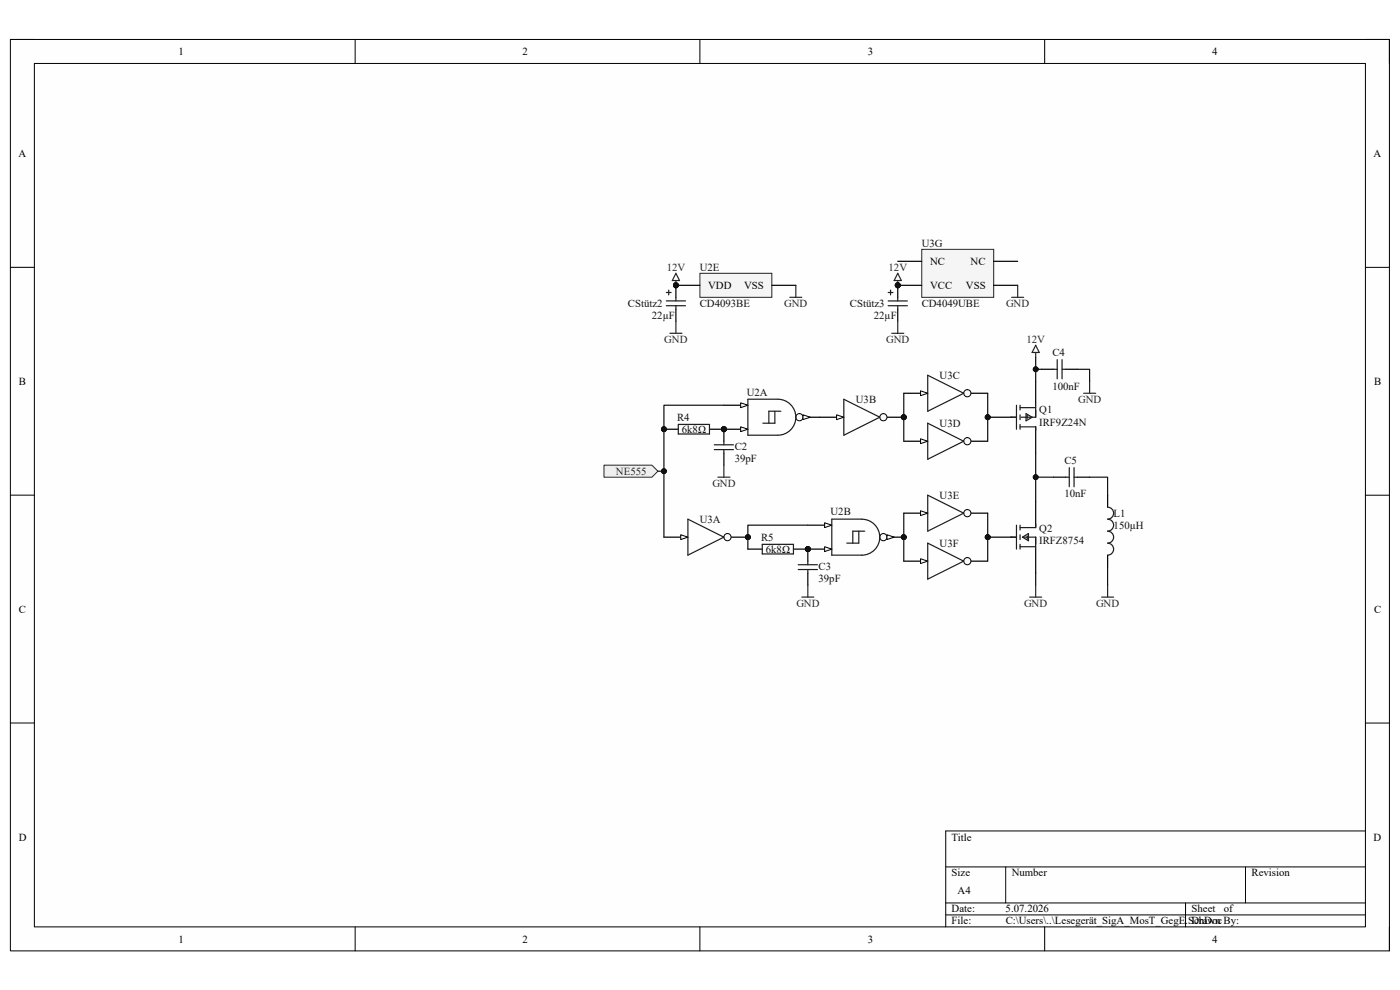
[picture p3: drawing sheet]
<svg xmlns="http://www.w3.org/2000/svg" width="297mm" height="210mm" viewBox="0 0 297 210" stroke-linecap="round" stroke-linejoin="round" font-family="sans-serif">
<path d="M2.2 8.4h292.6v193.3h-292.6z" fill-rule="evenodd" fill="#fefefe"/>
<path d="M2.2 8.4h292.6v193.3h-292.6z" fill="none" stroke="#000" stroke-width=".21"/>
<path d="M7.3 13.5h282.4v183.1h-282.4z" fill-rule="evenodd" fill="#fefefe"/>
<g fill="none" stroke="#000" stroke-width=".21">
<path d="M2.2 8.4h5.1M7.3 13.5h282.4v183.1h-282.4zM75.3 8.4v5.1M148.5 8.4v5.1M221.6 8.4v5.1M289.7 8.4h5.1v5.1M2.2 56.7h5.1M289.7 56.7h5.1M2.2 105h5.1M289.7 105.1h5.1M2.2 153.4h5.1M289.7 153.4h5.1"/>
<path d="M289.7 176.3h-89.1v20.3M75.3 196.6v5.1M148.5 196.6v5.1M200.6 183.9h89.1M200.6 191.5h89.1M200.6 194.1h89.1M213.4 183.9v7.6M221.6 196.6v5.1M251.5 191.5v5.1M264.2 183.9v7.6M294.8 196.6v5.1"/>
</g>
<circle cx="153.6" cy="91.1" r=".51" fill="#0e0e0e"/>
<circle cx="153.6" cy="91.1" r=".51" fill="none" stroke="#0e0e0e" stroke-width=".21"/>
<path d="M153.6 86h5.1" fill="none" stroke="#000" stroke-width=".25"/>
<path d="M157.1 85.5l1.6 .5-1.6 .5z" fill="#fbfbfb"/>
<path d="M157.1 85.5l1.6 .5-1.6 .5z" fill="none" stroke="#000" stroke-width=".21"/>
<path d="M153.6 91.1h5.1" fill="none" stroke="#000" stroke-width=".25"/>
<path d="M157.1 90.5l1.6 .6-1.6 .5z" fill="#fbfbfb"/>
<path d="M157.1 90.5l1.6 .6-1.6 .5z" fill="none" stroke="#000" stroke-width=".21"/>
<circle cx="153.6" cy="91.1" r=".51" fill="#0e0e0e"/>
<circle cx="153.6" cy="91.1" r=".51" fill="none" stroke="#0e0e0e" stroke-width=".21"/>
<path d="M168.8 88.5h5.1" fill="none" stroke="#000" stroke-width=".25"/>
<circle cx="169.6" cy="88.5" r=".76" fill="#fbfbfb"/>
<circle cx="169.6" cy="88.5" r=".76" fill="none" stroke="#000" stroke-width=".21"/>
<path d="M170.4 88l1.5 .5-1.5 .5z" fill="#fbfbfb"/>
<path d="M170.4 88l1.5 .5-1.5 .5z" fill="none" stroke="#000" stroke-width=".21"/>
<path d="M158.7 84.7h6.3a3.8 3.8 0 0 1 3.8 3.8 3.8 3.8 0 0 1-3.8 3.8h-6.3zM164.4 87.2v2.6h-2.6M165.7 87.2h-2.6v2.6" fill="none" stroke="#1c1c1c" stroke-width=".25"/>
<circle cx="143.4" cy="60.5" r=".51" fill="#0e0e0e"/>
<circle cx="143.4" cy="60.5" r=".51" fill="none" stroke="#0e0e0e" stroke-width=".21"/>
<path d="M148.5 58h15.2v5.1h-15.2z" fill-rule="evenodd" fill="#f5f5f5"/>
<path d="M148.5 58h15.2v5.1h-15.2z" fill="none" stroke="#262626" stroke-width=".21"/>
<path d="M143.4 60.5h5.1M163.7 60.5h5.1" fill="none" stroke="#000" stroke-width=".25"/>
<circle cx="143.4" cy="60.5" r=".51" fill="#0e0e0e"/>
<circle cx="143.4" cy="60.5" r=".51" fill="none" stroke="#0e0e0e" stroke-width=".21"/>
<circle cx="140.9" cy="91.1" r=".51" fill="#0e0e0e"/>
<circle cx="140.9" cy="91.1" r=".51" fill="none" stroke="#0e0e0e" stroke-width=".21"/>
<circle cx="153.6" cy="91.1" r=".51" fill="#0e0e0e"/>
<circle cx="153.6" cy="91.1" r=".51" fill="none" stroke="#0e0e0e" stroke-width=".21"/>
<path d="M140.9 91.1h3" fill="none" stroke="#000" stroke-width=".25"/>
<circle cx="140.9" cy="91.1" r=".51" fill="#0e0e0e"/>
<circle cx="140.9" cy="91.1" r=".51" fill="none" stroke="#0e0e0e" stroke-width=".21"/>
<path d="M150.5 91.1h3.1" fill="none" stroke="#000" stroke-width=".25"/>
<circle cx="153.6" cy="91.1" r=".51" fill="#0e0e0e"/>
<circle cx="153.6" cy="91.1" r=".51" fill="none" stroke="#0e0e0e" stroke-width=".21"/>
<path d="M143.9 90h6.6v2.1h-6.6z" fill="none" stroke="#1c1c1c" stroke-width=".25"/>
<circle cx="153.6" cy="91.1" r=".51" fill="#0e0e0e"/>
<circle cx="153.6" cy="91.1" r=".51" fill="none" stroke="#0e0e0e" stroke-width=".21"/>
<path d="M153.6 91.1v2.5" fill="none" stroke="#000" stroke-width=".25"/>
<circle cx="153.6" cy="91.1" r=".51" fill="#0e0e0e"/>
<circle cx="153.6" cy="91.1" r=".51" fill="none" stroke="#0e0e0e" stroke-width=".21"/>
<path d="M153.6 96.1v2.6" fill="none" stroke="#000" stroke-width=".25"/>
<path d="M151.5 95.4h4.1M151.5 94.4h4.1M153.6 93.6v.8M153.6 95.4v.7" fill="none" stroke="#1c1c1c" stroke-width=".25"/>
<path d="M153.6 98.7v2.5M152.3 101.2h2.5" fill="none" stroke="#262626" stroke-width=".25"/>
<circle cx="171.4" cy="116.5" r=".51" fill="#0e0e0e"/>
<circle cx="171.4" cy="116.5" r=".51" fill="none" stroke="#0e0e0e" stroke-width=".21"/>
<path d="M158.7 116.5h3M168.3 116.5h3.1" fill="none" stroke="#000" stroke-width=".25"/>
<circle cx="171.4" cy="116.5" r=".51" fill="#0e0e0e"/>
<circle cx="171.4" cy="116.5" r=".51" fill="none" stroke="#0e0e0e" stroke-width=".21"/>
<path d="M161.7 115.5h6.6v2h-6.6z" fill="none" stroke="#1c1c1c" stroke-width=".25"/>
<circle cx="171.4" cy="116.5" r=".51" fill="#0e0e0e"/>
<circle cx="171.4" cy="116.5" r=".51" fill="none" stroke="#0e0e0e" stroke-width=".21"/>
<path d="M171.4 116.5v2.5" fill="none" stroke="#000" stroke-width=".25"/>
<circle cx="171.4" cy="116.5" r=".51" fill="#0e0e0e"/>
<circle cx="171.4" cy="116.5" r=".51" fill="none" stroke="#0e0e0e" stroke-width=".21"/>
<path d="M204.4 83.4h5.1M171.4 121.6v2.5" fill="none" stroke="#000" stroke-width=".25"/>
<path d="M169.3 119.8h4.1M171.4 119v.8M169.3 120.8h4.1M171.4 120.8v.8" fill="none" stroke="#1c1c1c" stroke-width=".25"/>
<path d="M170.1 126.7h2.6M171.4 124.1v2.6" fill="none" stroke="#262626" stroke-width=".25"/>
<circle cx="205.2" cy="83.4" r=".76" fill="#fbfbfb"/>
<circle cx="205.2" cy="83.4" r=".76" fill="none" stroke="#000" stroke-width=".21"/>
<path d="M191.7 83.4h5.1" fill="none" stroke="#000" stroke-width=".25"/>
<path d="M195.3 82.9l1.5 .5-1.5 .5z" fill="#fbfbfb"/>
<path d="M195.3 82.9l1.5 .5-1.5 .5z" fill="none" stroke="#000" stroke-width=".21"/>
<path d="M196.8 79.6l7.6 3.8-7.6 3.8z" fill="none" stroke="#1c1c1c" stroke-width=".25"/>
<path d="M191.7 119h5.1" fill="none" stroke="#000" stroke-width=".25"/>
<path d="M195.3 118.5l1.5 .5-1.5 .5z" fill="#fbfbfb"/>
<path d="M195.3 118.5l1.5 .5-1.5 .5z" fill="none" stroke="#000" stroke-width=".21"/>
<path d="M204.4 119h5.1" fill="none" stroke="#000" stroke-width=".25"/>
<circle cx="205.2" cy="119" r=".76" fill="#fbfbfb"/>
<circle cx="205.2" cy="119" r=".76" fill="none" stroke="#000" stroke-width=".21"/>
<path d="M196.8 115.2l7.6 3.8-7.6 3.9z" fill="none" stroke="#1c1c1c" stroke-width=".25"/>
<circle cx="190.5" cy="60.5" r=".51" fill="#0e0e0e"/>
<circle cx="190.5" cy="60.5" r=".51" fill="none" stroke="#0e0e0e" stroke-width=".21"/>
<path d="M195.5 52.9h15.3v10.2h-15.3z" fill-rule="evenodd" fill="#f5f5f5"/>
<path d="M195.5 52.9h15.3v10.2h-15.3z" fill="none" stroke="#262626" stroke-width=".21"/>
<path d="M190.5 60.5h5" fill="none" stroke="#000" stroke-width=".25"/>
<circle cx="190.5" cy="60.5" r=".51" fill="#0e0e0e"/>
<circle cx="190.5" cy="60.5" r=".51" fill="none" stroke="#0e0e0e" stroke-width=".21"/>
<path d="M190.5 55.4h5M210.8 55.4h5.1M210.8 60.5h5.1" fill="none" stroke="#000" stroke-width=".25"/>
<path d="M143.4 58l.8 1.5h-1.6zM143.4 59.5v1" fill="none" stroke="#262626" stroke-width=".25"/>
<circle cx="143.4" cy="60.5" r=".51" fill="#0e0e0e"/>
<circle cx="143.4" cy="60.5" r=".51" fill="none" stroke="#0e0e0e" stroke-width=".21"/>
<path d="M190.5 58l.7 1.5h-1.5zM190.5 59.5v1M167.6 63.1h2.5M168.8 60.5v2.6" fill="none" stroke="#262626" stroke-width=".25"/>
<circle cx="190.5" cy="60.5" r=".51" fill="#0e0e0e"/>
<circle cx="190.5" cy="60.5" r=".51" fill="none" stroke="#0e0e0e" stroke-width=".21"/>
<path d="M214.6 63.1h2.6M215.9 60.5v2.6" fill="none" stroke="#262626" stroke-width=".25"/>
<circle cx="209.5" cy="113.9" r=".51" fill="#0e0e0e"/>
<circle cx="209.5" cy="113.9" r=".51" fill="none" stroke="#0e0e0e" stroke-width=".21"/>
<path d="M209.5 114h5.1" fill="none" stroke="#000" stroke-width=".25"/>
<circle cx="209.5" cy="113.9" r=".51" fill="#0e0e0e"/>
<circle cx="209.5" cy="113.9" r=".51" fill="none" stroke="#0e0e0e" stroke-width=".21"/>
<path d="M219.7 106.3v5.1M219.7 116.5v5.1" fill="none" stroke="#000" stroke-width=".25"/>
<path d="M214.4 114h1.2M215.6 111.4v5.1M216.4 111.4v1M216.4 113.4v1.1M216.4 115.5v1M216.4 116h3.3M216.9 114l1.3-.8v1.5zM217.2 114h2.5v2.5M217.9 113.7v.8M219.7 111.2v.7h-3.3" fill="none" stroke="#1c1c1c" stroke-width=".25"/>
<circle cx="209.5" cy="88.5" r=".51" fill="#0e0e0e"/>
<circle cx="209.5" cy="88.5" r=".51" fill="none" stroke="#0e0e0e" stroke-width=".21"/>
<path d="M209.5 88.5h5.1" fill="none" stroke="#000" stroke-width=".25"/>
<circle cx="209.5" cy="88.5" r=".51" fill="#0e0e0e"/>
<circle cx="209.5" cy="88.5" r=".51" fill="none" stroke="#0e0e0e" stroke-width=".21"/>
<path d="M219.7 80.9v5.1M219.7 91.1v5M235 105.1v2.5M235 117.8v2.5" fill="none" stroke="#000" stroke-width=".25"/>
<path d="M214.4 88.5h1.2M215.6 86v5.1M216.4 86v1M216.4 88v1M216.4 90v1.1M216.4 86.5h3.3M216.4 90.6h3.3v.7M217.7 87.7l1.3 .8-1.3 .8zM217.9 88v.8M219.7 86v2.5h-3M235 107.6a1.27 1.27 0 0 1 1.3 1.3 1.27 1.27 0 0 1-1.3 1.2 1.28 1.28 0 0 1 1.3 1.3 1.28 1.28 0 0 1-1.3 1.3 1.27 1.27 0 0 1 1.3 1.3 1.27 1.27 0 0 1-1.3 1.2 1.28 1.28 0 0 1 1.3 1.3 1.28 1.28 0 0 1-1.3 1.3" fill="none" stroke="#1c1c1c" stroke-width=".25"/>
<path d="M219.7 74.8v1M219.7 73.2l.8 1.6h-1.5zM218.5 126.7h2.5M219.7 124.1v2.6M233.7 126.7h2.6M235 124.1v2.6" fill="none" stroke="#262626" stroke-width=".25"/>
<circle cx="143.4" cy="60.5" r=".51" fill="#0e0e0e"/>
<circle cx="143.4" cy="60.5" r=".51" fill="none" stroke="#0e0e0e" stroke-width=".21"/>
<path d="M143.4 60.5v2.6" fill="none" stroke="#000" stroke-width=".25"/>
<circle cx="143.4" cy="60.5" r=".51" fill="#0e0e0e"/>
<circle cx="143.4" cy="60.5" r=".51" fill="none" stroke="#0e0e0e" stroke-width=".21"/>
<path d="M143.4 65.6v2.6" fill="none" stroke="#000" stroke-width=".25"/>
<path d="M141.4 64.8h4M141.4 63.8h4M141.4 62.1h1M141.9 61.5v1.1M143.4 63.1v.7M143.4 64.8v.8" fill="none" stroke="#1c1c1c" stroke-width=".25"/>
<path d="M142.1 70.7h2.6M143.4 68.2v2.5" fill="none" stroke="#262626" stroke-width=".25"/>
<circle cx="190.5" cy="60.5" r=".51" fill="#0e0e0e"/>
<circle cx="190.5" cy="60.5" r=".51" fill="none" stroke="#0e0e0e" stroke-width=".21"/>
<path d="M190.5 60.5v2.6" fill="none" stroke="#000" stroke-width=".25"/>
<circle cx="190.5" cy="60.5" r=".51" fill="#0e0e0e"/>
<circle cx="190.5" cy="60.5" r=".51" fill="none" stroke="#0e0e0e" stroke-width=".21"/>
<path d="M190.5 65.6v2.6M223.5 101.2h2.6M228.6 101.2h2.6" fill="none" stroke="#000" stroke-width=".25"/>
<path d="M188.4 64.9h4.1M188.4 63.8h4.1M188.4 62.1h1M188.9 61.5v1.1M190.5 63.1v.7M190.5 64.9v.7M226.8 99.2v4.1M227.9 99.2v4.1M226.1 101.2h.7M227.9 101.2h.7" fill="none" stroke="#1c1c1c" stroke-width=".25"/>
<path d="M189.2 70.7h2.5M190.5 68.2v2.5" fill="none" stroke="#262626" stroke-width=".25"/>
<circle cx="191.7" cy="113.9" r=".51" fill="#0e0e0e"/>
<circle cx="191.7" cy="113.9" r=".51" fill="none" stroke="#0e0e0e" stroke-width=".21"/>
<circle cx="171.4" cy="116.5" r=".51" fill="#0e0e0e"/>
<circle cx="171.4" cy="116.5" r=".51" fill="none" stroke="#0e0e0e" stroke-width=".21"/>
<path d="M186.6 114h5.1" fill="none" stroke="#000" stroke-width=".25"/>
<circle cx="187.4" cy="114" r=".76" fill="#fbfbfb"/>
<circle cx="187.4" cy="114" r=".76" fill="none" stroke="#000" stroke-width=".21"/>
<path d="M188.2 113.4l1.5 .6-1.5 .5z" fill="#fbfbfb"/>
<path d="M188.2 113.4l1.5 .6-1.5 .5z" fill="none" stroke="#000" stroke-width=".21"/>
<circle cx="191.7" cy="113.9" r=".51" fill="#0e0e0e"/>
<circle cx="191.7" cy="113.9" r=".51" fill="none" stroke="#0e0e0e" stroke-width=".21"/>
<path d="M171.4 111.4h5.1" fill="none" stroke="#000" stroke-width=".25"/>
<path d="M174.9 110.9l1.6 .5-1.6 .5z" fill="#fbfbfb"/>
<path d="M174.9 110.9l1.6 .5-1.6 .5z" fill="none" stroke="#000" stroke-width=".21"/>
<path d="M171.4 116.5h5.1" fill="none" stroke="#000" stroke-width=".25"/>
<path d="M174.9 116l1.6 .5-1.6 .5z" fill="#fbfbfb"/>
<path d="M174.9 116l1.6 .5-1.6 .5z" fill="none" stroke="#000" stroke-width=".21"/>
<circle cx="171.4" cy="116.5" r=".51" fill="#0e0e0e"/>
<circle cx="171.4" cy="116.5" r=".51" fill="none" stroke="#0e0e0e" stroke-width=".21"/>
<path d="M182.2 112.7v2.5h-2.5M182.8 110.1h-6.3v7.7h6.3a3.8 3.8 0 0 0 3.8-3.8 3.8 3.8 0 0 0-3.8-3.9M183.5 112.7h-2.6v2.5" fill="none" stroke="#1c1c1c" stroke-width=".25"/>
<path d="M191.7 108.9h5.1" fill="none" stroke="#000" stroke-width=".25"/>
<path d="M195.3 108.4l1.5 .5-1.5 .5z" fill="#fbfbfb"/>
<path d="M195.3 108.4l1.5 .5-1.5 .5z" fill="none" stroke="#000" stroke-width=".21"/>
<path d="M204.4 108.9h5.1" fill="none" stroke="#000" stroke-width=".25"/>
<circle cx="205.2" cy="108.9" r=".76" fill="#fbfbfb"/>
<circle cx="205.2" cy="108.9" r=".76" fill="none" stroke="#000" stroke-width=".21"/>
<path d="M196.8 105.1l7.6 3.8-7.6 3.8z" fill="none" stroke="#1c1c1c" stroke-width=".25"/>
<circle cx="158.7" cy="113.9" r=".51" fill="#0e0e0e"/>
<circle cx="158.7" cy="113.9" r=".51" fill="none" stroke="#0e0e0e" stroke-width=".21"/>
<path d="M153.6 114h5.1" fill="none" stroke="#000" stroke-width=".25"/>
<circle cx="154.3" cy="114" r=".76" fill="#fbfbfb"/>
<circle cx="154.3" cy="113.9" r=".76" fill="none" stroke="#000" stroke-width=".21"/>
<circle cx="158.7" cy="113.9" r=".51" fill="#0e0e0e"/>
<circle cx="158.7" cy="113.9" r=".51" fill="none" stroke="#0e0e0e" stroke-width=".21"/>
<path d="M140.9 114h5" fill="none" stroke="#000" stroke-width=".25"/>
<path d="M144.4 113.4l1.5 .6-1.5 .5z" fill="#fbfbfb"/>
<path d="M144.4 113.4l1.5 .6-1.5 .5z" fill="none" stroke="#000" stroke-width=".21"/>
<path d="M145.9 110.1l7.7 3.9-7.7 3.8z" fill="none" stroke="#1c1c1c" stroke-width=".25"/>
<circle cx="191.7" cy="88.5" r=".51" fill="#0e0e0e"/>
<circle cx="191.7" cy="88.5" r=".51" fill="none" stroke="#0e0e0e" stroke-width=".21"/>
<path d="M186.6 88.5h5.1" fill="none" stroke="#000" stroke-width=".25"/>
<circle cx="187.4" cy="88.5" r=".76" fill="#fbfbfb"/>
<circle cx="187.4" cy="88.5" r=".76" fill="none" stroke="#000" stroke-width=".21"/>
<circle cx="191.7" cy="88.5" r=".51" fill="#0e0e0e"/>
<circle cx="191.7" cy="88.5" r=".51" fill="none" stroke="#0e0e0e" stroke-width=".21"/>
<path d="M173.9 88.5h5.1" fill="none" stroke="#000" stroke-width=".25"/>
<path d="M177.5 88l1.5 .5-1.5 .5z" fill="#fbfbfb"/>
<path d="M177.5 88l1.5 .5-1.5 .5z" fill="none" stroke="#000" stroke-width=".21"/>
<path d="M179 84.7l7.6 3.8-7.6 3.8z" fill="none" stroke="#1c1c1c" stroke-width=".25"/>
<path d="M204.4 93.6h5.1" fill="none" stroke="#000" stroke-width=".25"/>
<circle cx="205.2" cy="93.6" r=".76" fill="#fbfbfb"/>
<circle cx="205.2" cy="93.6" r=".76" fill="none" stroke="#000" stroke-width=".21"/>
<path d="M191.7 93.6h5.1" fill="none" stroke="#000" stroke-width=".25"/>
<path d="M195.3 93.1l1.5 .5-1.5 .5z" fill="#fbfbfb"/>
<path d="M195.3 93.1l1.5 .5-1.5 .5z" fill="none" stroke="#000" stroke-width=".21"/>
<path d="M196.8 89.8l7.6 3.8-7.6 3.8z" fill="none" stroke="#1c1c1c" stroke-width=".25"/>
<path d="M128.1 98.7h10.2l1.3 1.3-1.3 1.2h-10.2z" fill-rule="evenodd" fill="#f0f0f0"/>
<path d="M128.1 98.7h10.2l1.3 1.3-1.3 1.2h-10.2z" fill="none" stroke="#262626" stroke-width=".21"/>
<path d="M221 78.3h2.5M226.1 78.3h2.5" fill="none" stroke="#000" stroke-width=".25"/>
<path d="M223.5 78.3h.8M224.3 76.3v4.1M225.3 76.3v4.1M225.3 78.3h.8" fill="none" stroke="#1c1c1c" stroke-width=".25"/>
<path d="M229.9 83.4h2.5M231.2 80.9v2.5" fill="none" stroke="#262626" stroke-width=".25"/>
<path d="M171.4 111.4h-12.7v5.1" fill="none" stroke="#0e0e0e" stroke-width=".25"/>
<circle cx="158.7" cy="113.9" r=".51" fill="#0e0e0e"/>
<circle cx="158.7" cy="113.9" r=".51" fill="none" stroke="#0e0e0e" stroke-width=".21"/>
<path d="M209.5 108.9v10.1M219.7 121.6v2.5M235 120.3v3.8" fill="none" stroke="#0e0e0e" stroke-width=".25"/>
<circle cx="209.5" cy="113.9" r=".51" fill="#0e0e0e"/>
<circle cx="209.5" cy="113.9" r=".51" fill="none" stroke="#0e0e0e" stroke-width=".21"/>
<path d="M191.7 108.9v10.1" fill="none" stroke="#0e0e0e" stroke-width=".25"/>
<circle cx="191.7" cy="113.9" r=".51" fill="#0e0e0e"/>
<circle cx="191.7" cy="113.9" r=".51" fill="none" stroke="#0e0e0e" stroke-width=".21"/>
<path d="M209.5 83.4v10.2" fill="none" stroke="#0e0e0e" stroke-width=".25"/>
<circle cx="209.5" cy="88.5" r=".51" fill="#0e0e0e"/>
<circle cx="209.5" cy="88.5" r=".51" fill="none" stroke="#0e0e0e" stroke-width=".21"/>
<path d="M139.6 100h1.3" fill="none" stroke="#0e0e0e" stroke-width=".25"/>
<circle cx="140.9" cy="100" r=".51" fill="#0e0e0e"/>
<circle cx="140.9" cy="100" r=".51" fill="none" stroke="#0e0e0e" stroke-width=".21"/>
<path d="M153.6 86h-12.7v28" fill="none" stroke="#0e0e0e" stroke-width=".25"/>
<circle cx="140.9" cy="91.1" r=".51" fill="#0e0e0e"/>
<circle cx="140.9" cy="91.1" r=".51" fill="none" stroke="#0e0e0e" stroke-width=".21"/>
<circle cx="140.9" cy="100" r=".51" fill="#0e0e0e"/>
<circle cx="140.9" cy="100" r=".51" fill="none" stroke="#0e0e0e" stroke-width=".21"/>
<path d="M191.7 88.5v5.1" fill="none" stroke="#0e0e0e" stroke-width=".25"/>
<circle cx="191.7" cy="88.5" r=".51" fill="#0e0e0e"/>
<circle cx="191.7" cy="88.5" r=".51" fill="none" stroke="#0e0e0e" stroke-width=".21"/>
<path d="M191.7 83.4v5.1" fill="none" stroke="#0e0e0e" stroke-width=".25"/>
<circle cx="191.7" cy="88.5" r=".51" fill="#0e0e0e"/>
<circle cx="191.7" cy="88.5" r=".51" fill="none" stroke="#0e0e0e" stroke-width=".21"/>
<path d="M219.7 101.2h3.8" fill="none" stroke="#0e0e0e" stroke-width=".25"/>
<circle cx="219.7" cy="101.2" r=".51" fill="#0e0e0e"/>
<circle cx="219.7" cy="101.2" r=".51" fill="none" stroke="#0e0e0e" stroke-width=".21"/>
<path d="M219.7 96.1v10.2" fill="none" stroke="#0e0e0e" stroke-width=".25"/>
<circle cx="219.7" cy="101.2" r=".51" fill="#0e0e0e"/>
<circle cx="219.7" cy="101.2" r=".51" fill="none" stroke="#0e0e0e" stroke-width=".21"/>
<path d="M219.7 75.8v5.1M228.6 78.3h2.6v2.6" fill="none" stroke="#0e0e0e" stroke-width=".25"/>
<circle cx="219.7" cy="78.3" r=".51" fill="#0e0e0e"/>
<circle cx="219.7" cy="78.3" r=".51" fill="none" stroke="#0e0e0e" stroke-width=".21"/>
<path d="M219.7 78.3h1.3M231.2 101.2h3.8v3.9" fill="none" stroke="#0e0e0e" stroke-width=".25"/>
<circle cx="219.7" cy="78.3" r=".51" fill="#0e0e0e"/>
<circle cx="219.7" cy="78.3" r=".51" fill="none" stroke="#0e0e0e" stroke-width=".21"/>
<g font-size="2.3">
<text x="37.9" y="11.7">1</text>
<text x="110.9" y="11.7">2</text>
<text x="184.1" y="11.7">3</text>
<text x="257.1" y="11.7">4</text>
<text x="3.9" y="33.3">A</text>
<text x="291.4" y="33.3">A</text>
<text x="197.3" y="56.2">NC</text>
<text x="205.9" y="56.2">NC</text>
<text x="150.2" y="61.3">VDD</text>
<text x="157.9" y="61.3">VSS</text>
<text x="197.3" y="61.3">VCC</text>
<text x="204.9" y="61.3">VSS</text>
<text x="4" y="81.6">B</text>
<text x="291.5" y="81.6">B</text>
<text x="4" y="130">C</text>
<text x="291.5" y="130">C</text>
<text x="4" y="178.3">D</text>
<text x="201.9" y="178.3">Title</text>
<text x="291.4" y="178.3">D</text>
<text x="201.9" y="185.9">Size</text>
<text x="214.6" y="185.9">Number</text>
<text x="265.5" y="185.9">Revision</text>
<text x="203.2" y="189.7">A4</text>
<text x="201.9" y="193.5">Date:</text>
<text x="201.9" y="196.1">File:</text>
<text x="213.3" y="193.5">5.07.2026</text>
<text x="213.4" y="196.1">C:\Users\..\Lesegerät_SigA_MosT_GegE.SchDoc</text>
<text x="252.8" y="196.1">Drawn By:</text>
<text x="252.8" y="193.5">Sheet</text>
<text x="259.6" y="193.5">of</text>
<text x="37.9" y="199.9">1</text>
<text x="110.9" y="199.9">2</text>
<text x="184.1" y="199.9">3</text>
<text x="257.1" y="199.9">4</text>
</g>
<g font-size="2.3" fill="#0e0e0e">
<text x="195.5" y="52.4">U3G</text>
<text x="148.5" y="57.4">U2E</text>
<text x="133.2" y="65.1">CStütz2</text>
<text x="148.5" y="65.1">CD4093BE</text>
<text x="180.3" y="65.1">CStütz3</text>
<text x="195.5" y="65.1">CD4049UBE</text>
<text x="138.3" y="67.6">22µF</text>
<text x="185.4" y="67.6">22µF</text>
<text x="223.3" y="75.5">C4</text>
<text x="158.4" y="83.9">U2A</text>
<text x="199.3" y="80.3">U3C</text>
<text x="223.3" y="82.6">100nF</text>
<text x="143.6" y="89.3">R4</text>
<text x="181.6" y="85.4">U3B</text>
<text x="220.5" y="87.7">Q1</text>
<text x="144.7" y="91.8">6k8Ω</text>
<text x="155.9" y="95.4">C2</text>
<text x="199.3" y="90.6">U3D</text>
<text x="220.5" y="90.3">IRF9Z24N</text>
<text x="155.9" y="97.9">39pF</text>
<text x="225.8" y="98.4">C5</text>
<text x="199.3" y="105.8">U3E</text>
<text x="225.8" y="105.5">10nF</text>
<text x="148.5" y="110.9">U3A</text>
<text x="176.2" y="109.3">U2B</text>
<text x="220.5" y="112.9">Q2</text>
<text x="236.3" y="112.1">150µH</text>
<text x="236.3" y="109.6">L1</text>
<text x="161.5" y="114.7">R5</text>
<text x="162.5" y="117.3">6k8Ω</text>
<text x="199.3" y="116">U3F</text>
<text x="220.5" y="115.5">IRFZ8754</text>
<text x="173.7" y="123.4">39pF</text>
<text x="173.7" y="120.8">C3</text>
</g>
<g font-size="2.3" fill="#262626">
<text x="141.4" y="57.4">12V</text>
<text x="188.5" y="57.4">12V</text>
<text x="166.4" y="65.1">GND</text>
<text x="213.4" y="65.1">GND</text>
<text x="140.9" y="72.7">GND</text>
<text x="188" y="72.7">GND</text>
<text x="217.8" y="72.7">12V</text>
<text x="228.7" y="85.4">GND</text>
<text x="130.7" y="100.7">NE555</text>
<text x="151.1" y="103.3">GND</text>
<text x="169" y="128.7">GND</text>
<text x="217.3" y="128.7">GND</text>
<text x="232.5" y="128.7">GND</text>
</g>
</svg>
